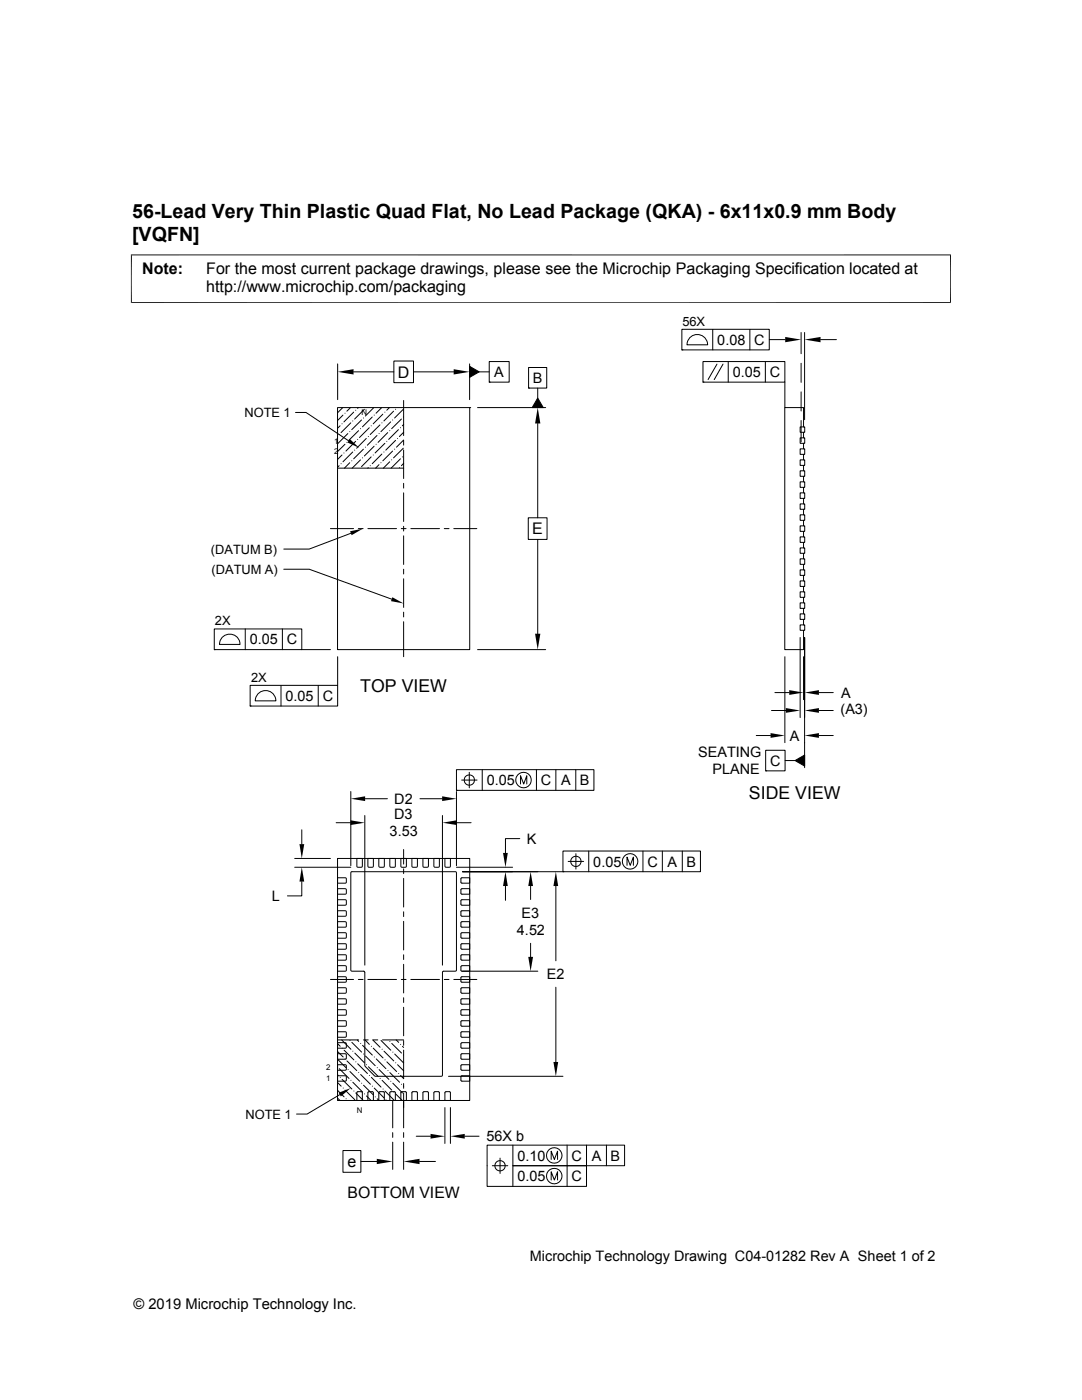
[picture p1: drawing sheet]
<svg xmlns="http://www.w3.org/2000/svg" width="216mm" height="279mm" viewBox="0 0 216 279" stroke-linecap="round" stroke-linejoin="round" font-family="sans-serif">
<g fill="none" stroke="#000" stroke-width=".2">
<path d="M26.1 50.9h163.7M26.2 50.8v9.7M189.7 50.8v9.7M26.1 60.4h163.7M67.4 72.6v7.2M70.5 74.2h8.1M78.6 72.1h3.9v4.3h-3.9zM80.5 79.9v7M82.5 74.2h8M93.7 73.1l1.9 1.1-1.9 1.1zM93.7 72.6v7.2M95.6 74.2h2"/>
<path d="M97.6 72.2h4v4.1h-4zM97.6 76.3h.1M105.5 73.3h3.6v4.1h-3.6zM105.5 77.4h.1M107.3 77.4v2M107.3 79.4l1.1 1.9h-2.2zM136.1 65.7h17.4v4.1h-17.4zM136.1 69.8h.1M137.8 67.3a2.07 2.07 0 0 1 2.2-.4 2.07 2.07 0 0 1 1.2 1.9h-4.1l.3-1zM140.3 72.2h16.3v4.1h-16.3zM140.3 76.3h.1M142.2 65.7v4.1"/>
<path d="M143.1 72.7l-1.8 3.1M144.3 72.7l-1.8 3.1M145.3 72.2v4.1M149.6 65.7v4.1M152.7 72.2v4.1M153.5 67.8h3.2M156.6 76.3v5M159.9 66.4v4.2M159.9 72.5v3.8M159.9 78.2v3.8M160.5 66.4v17.4M163.7 67.8h3.2"/>
<path d="M59 82.3h2.1l8.5 5.7M67.4 81.3h26.3v48.3h-26.3zM67.4 93.4h13.1M67.7 86.7h.1M67.7 92.9l-.3 .3M67.9 85l-.5 .5M68.1 92.5h.1M68.2 84.6h.1M68.2 90.8l-.8 .9M68.4 81.3l-1 1.1M68.4 82.8l-1 1.1M68.6 90.4h.1"/>
<path d="M68.8 82.5h.1M68.8 88.7l-1.4 1.4M69.2 88.3h.1M69.4 86.5l-1.9 2M69.8 86.1h.1M69.8 92.4l-1.1 1M69.9 81.3l-.7 .8M70 84.4l-1.9 1.9M70.2 92h.1M70.4 84h.1M70.4 90.2l-2 2M70.6 82.3l-2 1.9"/>
<path d="M70.8 89.8h.1M71 81.9h.1M71 88.1l-2 1.9M71.4 87.7h.1M71.5 81.3l-.1 .2M71.5 86l-1.9 1.9M71.9 85.6h.1M71.9 91.8l-1.6 1.6M72.1 83.8l-1.9 1.9M72.3 91.4h.1M72.5 83.4h.1M72.5 89.6l-1.9 2"/>
<path d="M72.7 81.7l-1.9 1.9M72.9 89.2h.1M73.1 87.5l-1.9 2M73.5 87.1h.1M73.5 93.3l-.1 .1M73.7 85.4l-2 1.9M73.9 92.9h.1M74.1 85h.1M74.1 91.2l-2 1.9M74.3 83.2l-2 2M74.5 90.8h.1M74.6 81.3l-1.7 1.7"/>
<path d="M74.7 82.8h.1M74.7 89l-2 2M75 88.7h.1M75.2 86.9l-1.9 2M75.6 86.5h.1M75.6 92.7l-.6 .7M75.8 84.8l-1.9 1.9M76 92.4h.1M76.2 81.3l-1.2 1.2M76.2 84.4h.1M76.2 90.6l-1.9 1.9M76.4 82.7l-1.9 1.9"/>
<path d="M76.6 90.2h.1M76.8 82.3h.1M76.8 88.5l-2 1.9M77.2 88.1h.1M77.4 86.3l-2 2M77.7 81.3l-.5 .6M77.8 86h.1M77.8 92.2l-1.3 1.2M78 84.2l-2 1.9M78.1 91.8h.1M78.3 83.8h.1M78.3 90l-1.9 2"/>
<path d="M78.5 82.1l-1.9 1.9M78.7 89.6h.1M78.9 81.7h.1M78.9 87.9l-1.9 1.9M79.3 87.5h.1M79.5 85.7l-1.9 2M79.7 93.3h.1M79.9 85.4h.1M79.9 91.6l-1.9 1.8M80.1 83.6l-2 2M80.3 91.2h.1M80.5 83.2h.1"/>
<path d="M80.5 89.5l-2 1.9M80.5 87.9v.9M80.5 89.8v5.7M80.5 96.5v.9M80.5 98.4v5.7M80.5 81.6l-1.8 1.8M80.5 84.7l-.2 .3M80.5 92.5l-.4 .4M80.5 86.3l-.8 .8M80.5 87.8l-1.4 1.4M93.7 81.3h.1M95.3 81.3h13.6"/>
<path d="M107.3 84.5v18.8M159.7 98.4h.9v1.1h-.9zM159.7 96.2h.9v1.1h-.9zM159.7 94h.9v1.1h-.9zM159.7 91.8h.9v1.1h-.9zM159.7 89.6h.9v1.1h-.9zM159.7 87.4h.9v1.1h-.9zM159.7 85.2h.9v1.1h-.9zM159.9 83.9v4.3M160.3 85.2v-3.9h-3.7v48.3h3.7v-3.8M160.3 86.3v1.1M160.3 88.5v1.1"/>
<path d="M160.3 90.7v1.1M160.3 92.9v1.1M160.3 95.1v1.1M160.3 97.3v1.1M160.3 99.5v1.1M56.6 113.6h5.1l16.4 6M65.9 105.5h4.6M70 106.4l-8.3 3.2h-5.1M71.5 105.5h1M73.4 105.5h5.7M80.1 105.5h.9M80.5 105v1"/>
<path d="M80.5 106.9v5.7M80.5 113.6v1M80.5 115.5v5.7M82 105.5h5.7M88.6 105.5h1M90.6 105.5h4.5M105.4 103.3h3.8v4.4h-3.8zM107.3 107.7v18.8M159.7 118.1h.9v1.1h-.9zM159.7 115.9h.9v1.1h-.9zM159.7 113.7h.9v1.1h-.9zM159.7 111.5h.9v1.1h-.9z"/>
<path d="M159.7 109.3h.9v1.1h-.9zM159.7 107.1h.9v1.1h-.9zM159.7 102.7h.9v1.1h-.9zM159.7 100.6h.9v1h-.9zM159.7 104.9h.9v1.1h-.9zM160.3 101.6v1.1M160.3 103.8v1.1M160.3 106v1.1M160.3 108.2v1.1M160.3 110.4v1.1M160.3 112.6v1.1M160.3 114.8v1.1"/>
<path d="M160.3 117v1.1M160.3 119.2v1.1M42.8 125.5h17.4v4.1h-17.4zM42.8 129.6h.1M44.5 127.1a2.06 2.06 0 0 1 2.2-.4 2.06 2.06 0 0 1 1.2 1.9h-4.1l.3-1zM48.9 125.5v4.1M49.9 136.8h17.5v4.1h-17.5zM51.6 138.3a2.06 2.06 0 0 1 2.2-.3 2.06 2.06 0 0 1 1.3 1.9h-4.2l.3-1.1zM56.1 136.8v4.1M56.3 125.5v4.1M60.2 129.6h5.7M63.5 136.8v4.1"/>
<path d="M67.4 131.1v5.7M80.5 122.2v.9M80.5 124.1v7M95.3 129.6h13.6M154.6 138.2h2.9M156.6 131.1v17.1M159.7 124.7h.9v1.1h-.9zM159.7 122.5h.9v1.1h-.9zM159.7 120.3h.9v1.1h-.9zM159.7 127.2v16M160.3 121.4v1.1M160.3 123.6v1.1"/>
<path d="M160.3 131.1v8.5M160.5 127.2v26M163.4 138.2h2.9M49.9 140.9h.1M70 158v14.8M72.9 159.4h4.4M83.8 159.4h4.4M91.1 153.6h27.4v4.1h-27.4zM91.1 157.7h.1M91.1 158v14.8M92.1 155.7h3.1M93.6 154.1v3.1"/>
<path d="M96.2 153.6v4.1M103.9 156.5v-1.7l.6 1.7 .6-1.7v1.7M107 153.6v4.1M110.9 153.6v4.1M114.9 153.6v4.1M150.9 146.8h2.9M152.8 149.7h3.9v4.1h-3.9zM152.8 153.8h.1M153.9 141.8h2.9M156.7 151.8h1.9M158.6 151.8l1.9-1.1v2.2zM163.4 141.8h2.9"/>
<path d="M163.4 146.8h2.9M58.8 171.3h7.1M58.8 173.1h11.2M60.2 175.9v2.9h-2.8M60.2 165.6v2.9M67.1 164.2h2.8M67.4 171.3h26.3v48.3h-26.3zM67.4 179.6h1.6l.1 1-1.7 .1zM67.4 177.4h1.6l.1 1-1.7 .1zM67.4 175.2h1.6l.1 .9-1.7 .2zM70.1 174h20.8l.2 .1v19.5l-.2 .2h-2.4l-.2 .2v20.6l-.1 .2h-13.3l-2-2-.1-18.8-.2-.2h-2.4l-.2-.2v-19.4zM71.2 171.3h1.1l-.1 1.8-1-.1z"/>
<path d="M72.8 162.8v29.8M73.4 171.3h1.1v1.6l-.1 .2-1-.1zM75.6 171.3h1.1l-.1 1.8-1-.1zM77.8 171.3h1.1l-.1 1.8-1-.1zM80 171.3h1.1l-.1 1.8-1-.1zM80.5 169.5v2.9M80.5 173.4v.9M80.5 175.3v5.7M82.2 171.3h1.1l-.1 1.8-1-.1zM84.4 171.3h1.1v1.6l-.1 .2-1-.1zM86.6 171.3h1.1l-.1 1.8-1-.1zM88.3 162.8v29.8"/>
<path d="M88.8 171.3h1.1l-.1 1.8-1-.1zM91.1 173.1h11.2M91.1 164.2h2.9M92 177.5l1.7-.1v1.1l-1.6-.1zM92.1 179.6h1.6v1.1l-1.6-.1-.1-.2zM92.1 175.2h1.6v1.1l-1.6-.1-.1-.2zM92.3 174h20M100.9 176.8v2.9M103.7 167.4h-2.8v2.8M105.9 176.8v2.7M110.9 176.8v14.9M112.3 169.8h27.5v4.2h-27.5z"/>
<path d="M112.3 174h.1M113.4 171.9h3.1M114.9 170.4v3M117.5 169.8v4.2M125.1 172.7v-1.7l.7 1.7 .6-1.7v1.7M128.3 169.8v4.2M132.2 169.8v4.2M136.1 169.8v4.2M65.9 195.5h4.6M67.4 199.3h1.6l.1 1-1.7 .1zM67.4 197.1h1.6l.1 1-.2 .1h-1.5zM67.4 194.9h1.6l.1 1-1.7 .1z"/>
<path d="M67.4 192.7l1.6 .1 .1 .9-1.7 .1zM67.4 190.5l1.6 .1 .1 .9-1.7 .1zM67.4 188.3l1.6 .1 .1 .9-1.7 .1zM67.4 186.1l1.6 .1 .1 .9-1.7 .1zM67.4 183.9l1.6 .1 .1 .9-1.7 .1zM67.4 181.8h1.6l.1 .9-.2 .2h-1.5zM71.5 195.5h1M73.4 195.5h5.7M80.1 195.5h.9M80.5 182v.9M80.5 183.9v5.7M80.5 190.5v1"/>
<path d="M80.5 192.4v5.8M80.5 199.1v1M82 195.5h5.7M88.6 195.5h1M90.6 195.5h4.5M92 186.2l1.7-.1v1.1h-1.6zM92.1 199.3h1.6v1.1h-1.6l-.1-.2zM92.1 197.1h1.6v1.1h-1.6l-.1-.2zM92.1 194.9h1.6v1.1h-1.6l-.1-.2zM92.1 192.8l1.6-.1v1.1h-1.6l-.1-.2zM92.1 190.6l1.6-.1v1.1h-1.6l-.1-.2zM92.1 188.4l1.6-.1v1.1h-1.6l-.1-.2z"/>
<path d="M92.1 184l1.6-.1v1.1h-1.6l-.1-.2zM92.1 181.8h1.6v1.1l-1.6-.1-.1-.2zM92.3 193.8h15M105.9 188.3v2.7M110.9 197v14.9M67.4 207.5h4.2M67.4 208.3l.5 .5M67.4 209.8l1.1 1.1M67.4 211.4l1.6 1.7M67.4 214.5l.1 .1M67.4 216l.7 .8M67.4 217.6l1.3 1.3"/>
<path d="M67.4 219.2l.4 .4M67.4 214.7h1.6l.1 1-1.7 .1zM67.4 212.5h1.6l.1 1-1.7 .1zM67.4 210.3h1.6l.1 1-1.7 .1zM67.4 208.1h1.6l.1 1-1.7 .1zM67.4 205.9h1.6l.1 1-.2 .1h-1.5zM67.4 203.7h1.6l.1 1-1.7 .1zM67.4 201.5h1.6l.1 1-1.7 .1zM67.7 213.3l1.9 1.9M67.8 218.5l-6.5 3.8h-2.1M67.9 215h.1M68.2 207.5l1.8 1.9"/>
<path d="M68.3 209.2h.1M68.3 215.4l1.9 1.9M68.5 217.1h.1M68.7 209.6l1.9 1.9M68.9 211.3h.1M68.9 217.6l1.9 1.9M69 219.3h.1M69.2 211.7l2 2M69.4 213.5h.1M69.8 207.6h.1M69.8 213.8l2 2M70 215.6h.1"/>
<path d="M70.2 208l2 2M70.4 209.8h.1M70.4 216l1.9 1.9M70.6 217.7h.1M70.8 210.2l1.9 1.9M71 211.9h.1M71 218.1l1.5 1.5M71.3 207.5l.3 .3M71.3 217.9l1 .1v1.6h-1.1zM71.4 212.3l1.9 1.9M71.6 214.1h.1M72 208.2h.1"/>
<path d="M72 214.4l1.9 2M72.2 216.2h.1M72.3 208.6l2 2M72.5 207.5h1M72.5 210.4h.1M72.5 216.6l2 1.9M72.7 218.3h.1M72.8 207.5l.9 .9M72.9 210.8l2 1.9M73.1 212.5h.1M73.1 218.7l.9 .9M73.5 212.9l2 1.9"/>
<path d="M73.5 217.9l1 .1v1.6h-1.1zM73.7 214.6h.1M74.1 208.8h.1M74.1 215l1.9 2M74.3 216.8h.1M74.4 207.5l1.4 1.5M74.4 207.5h1M74.5 209.2l1.9 1.9M74.7 210.9h.1M74.7 217.1l1.9 2M74.9 218.9h.1M75.1 211.3l1.9 2"/>
<path d="M75.3 213.1h.1M75.3 219.3l.3 .3M75.6 213.5l2 1.9M75.7 217.9l1 .1v1.6h-1.1v-1.5zM75.8 215.2h.1M76 207.6l2 2M76.2 209.4h.1M76.2 215.6l2 2M76.3 207.5h4.2M76.4 217.3h.1M76.6 209.8l2 1.9M76.8 211.5h.1"/>
<path d="M76.8 217.7l1.9 1.9M77 219.5h.1M77.2 211.9l1.9 1.9M77.4 213.7h.1M77.8 207.8h.1M77.8 214.1l1.9 1.9M77.9 217.9l1 .1v1.6h-1.1zM78 215.8h.1M78.2 208.2l1.9 2M78.4 219.7v5.4M78.4 210h.1M78.4 216.2l1.9 1.9"/>
<path d="M78.6 217.9h.1M78.8 210.4l1.7 1.7M79 212.1h.1M79 218.3l1.3 1.3M79.1 207.5l.4 .5M79.3 212.5l1.2 1.2M79.5 214.2h.1M79.9 208.4h.1M79.9 214.6l.6 .6M80.1 217.9l1 .1v1.6h-1.1zM80.1 216.4h.1M80.3 208.8l.2 .2"/>
<path d="M80.5 210.6h.1M80.5 216.8h.1M80.5 201v5.7M80.5 207.7v.9M80.5 209.6v5.7M80.5 216.2v1M80.5 218.1v7M82.3 217.9l.9 .1 .1 1.6h-1.1zM84.5 217.9l.9 .1 .1 1.6h-1.1zM86.7 217.9l1 .1v1.6h-1.1v-1.5zM88.9 217.9l1 .1v1.6h-1.1zM89.5 214.8h22.8"/>
<path d="M92 210.4l1.7-.1v1.1h-1.6zM92 201.6l1.7-.1v1.1h-1.6zM92.1 214.7h1.6v1.1h-1.6l-.1-.2zM92.1 212.5h1.6v1.1h-1.6l-.1-.2zM92.1 208.1h1.6v1.1h-1.6l-.1-.2zM92.1 205.9h1.6v1.1h-1.6l-.1-.2zM92.1 203.7h1.6v1.1h-1.6l-.1-.2zM68.4 229.6h3.6v4.4h-3.6zM72 231.8h3.2M78.4 226v1M78.4 227.9v5.5M80.5 226v1"/>
<path d="M80.5 227.9v5.5M83.1 226.8h2.8M83.7 231.8h3.2M88.8 221v7.2M89.9 221v7.2M92.7 226.8h2.9M98.2 232.6h3.1M99.8 231.1v3.1M102.3 228.5v4.1h14.7v4.2h-19.8v-8.3h27.4v4.1h-22.3v4.2M110 231.4v-1.7l.6 1.7 .7-1.7v1.7M110 235.5v-1.7l.6 1.7 .7-1.7v1.7M113.2 228.5v8.3"/>
<path d="M117 228.5v4.1M121 228.5v4.1"/>
<circle cx="93.6" cy="155.7" r="1.03"/>
<circle cx="104.5" cy="155.7" r="1.54"/>
<circle cx="114.9" cy="171.9" r="1.03"/>
<circle cx="125.7" cy="171.9" r="1.55"/>
<circle cx="99.8" cy="232.7" r="1.03"/>
<circle cx="110.6" cy="230.6" r="1.55"/>
<circle cx="110.6" cy="234.7" r="1.54"/>
</g>
<g fill="#000">
<path d="M67.4 74.2l3.1-.5v1zM90.5 73.7l3.2 .5-3.2 .5zM93.7 73.1l1.9 1.1-1.9 1.1zM156.7 67.2l3.2 .6-3.2 .5zM160.5 67.8l3.2-.6v1.1zM69.8 87.6l1.9 1.8-2.4-1.1zM107.3 81.3l.5 3.2h-1zM107.3 79.4l1.1 1.9h-2.2zM69.8 106l2.6-.5-2.2 1.3zM78.3 119.2l2.2 1.2-2.5-.4zM106.8 126.5h1l-.5 3.1zM157.5 137.7l2.8 .5-2.8 .5z"/>
<path d="M160.5 138.2l2.9-.5v1zM70 159.4l2.9-.5v1zM88.2 158.9l2.9 .5-2.9 .5zM153.8 146.3l2.8 .5-2.8 .5zM156.8 141.3l2.9 .5-2.9 .5zM158.6 151.8l1.9-1.1v2.2zM160.5 141.8l2.9-.5v1zM160.5 146.8l2.9-.5v1zM59.8 168.5h.9l-.5 2.8zM60.2 173.1l.5 2.8h-.9zM69.9 163.7l2.9 .5-2.9 .5zM88.3 164.2l2.8-.5v1z"/>
<path d="M100.9 174l.4 2.8h-.9zM100.4 170.2h.9l-.4 2.9zM105.9 174l.5 2.8h-1zM110.9 174l.5 2.8h-1zM105.4 191h1l-.5 2.8zM67.6 218.1l2.4-1-2 1.7zM110.4 211.9h1l-.5 2.9zM75.2 231.3l3.2 .5-3.2 .5zM80.5 231.8l3.2-.5v1zM85.9 226.3l2.9 .5-2.9 .4zM89.9 226.8l2.8-.5v.9z"/>
</g>
<g font-size="3.9">
<text x="26.4" y="43.5">56-Lead Very Thin Plastic Quad Flat, No Lead Package (QKA) - 6x11x0.9 mm Body</text>
<text x="26.4" y="48">[VQFN]</text>
</g>
<g font-size="3.5">
<text x="71.9" y="138">TOP VIEW</text>
<text x="149.4" y="159.5">SIDE VIEW</text>
</g>
<g font-size="3.2">
<text x="28.4" y="54.6">Note:</text>
<text x="41.1" y="58.3">http://www.microchip.com/packaging</text>
<text x="41.1" y="54.6">For the most current package drawings, please see the Microchip Packaging Specification located at</text>
<text x="79.4" y="75.4">D</text>
<text x="106.2" y="106.6">E</text>
<text x="69.3" y="232.9">e</text>
<text x="69.3" y="239.1">BOTTOM VIEW</text>
</g>
<g font-size="2.9">
<text x="143.1" y="68.8">0.08</text>
<text x="150.5" y="68.8">C</text>
<text x="98.6" y="75.2">A</text>
<text x="106.3" y="76.4">B</text>
<text x="146.2" y="75.2">0.05</text>
<text x="153.6" y="75.2">C</text>
<text x="49.8" y="128.6">0.05</text>
<text x="57.2" y="128.6">C</text>
<text x="57" y="139.8">0.05</text>
<text x="64.4" y="139.9">C</text>
<text x="167.7" y="142.5">(A3)</text>
<text x="167.9" y="139.2">A</text>
<text x="157.6" y="147.8">A</text>
<text x="139.3" y="151.2">SEATING</text>
<text x="142.2" y="154.5">PLANE</text>
<text x="153.6" y="152.8">C</text>
<text x="78.7" y="160.4">D2</text>
<text x="97.1" y="156.7">0.05</text>
<text x="107.9" y="156.7">C</text>
<text x="112" y="156.7">A</text>
<text x="115.7" y="156.7">B</text>
<text x="77.7" y="166.9">3.53</text>
<text x="78.7" y="163.5">D3</text>
<text x="105.1" y="168.4">K</text>
<text x="118.4" y="172.9">0.05</text>
<text x="129.2" y="172.9">C</text>
<text x="133.2" y="172.9">A</text>
<text x="137" y="172.9">B</text>
<text x="54.3" y="179.8">L</text>
<text x="104.1" y="183.2">E3</text>
<text x="103.1" y="186.6">4.52</text>
<text x="109.1" y="195.4">E2</text>
<text x="97.1" y="227.8">56X b</text>
<text x="103.3" y="231.6">0.10</text>
<text x="114" y="231.6">C</text>
<text x="118.1" y="231.6">A</text>
<text x="121.8" y="231.6">B</text>
<text x="103.3" y="235.7">0.05</text>
<text x="114" y="235.7">C</text>
<text x="105.7" y="251.7">Microchip Technology Drawing C04-01282 Rev A Sheet 1 of 2</text>
<text x="26.6" y="261.3">© 2019 Microchip Technology Inc.</text>
</g>
<g font-size="2.6">
<text x="136.2" y="65">56X</text>
<text x="48.8" y="83.2">NOTE 1</text>
<text x="42.1" y="110.5">(DATUM B)</text>
<text x="42.2" y="114.5">(DATUM A)</text>
<text x="42.9" y="124.8">2X</text>
<text x="50.1" y="136">2X</text>
<text x="49" y="223.3">NOTE 1</text>
</g>
<g font-size="1.6">
<text x="72.2" y="82.8">N</text>
<text x="66.7" y="88.6">1</text>
<text x="66.7" y="90.5">2</text>
<text x="65.1" y="215.8">1</text>
<text x="65.1" y="213.6">2</text>
<text x="71.2" y="222.2">N</text>
</g>
</svg>
